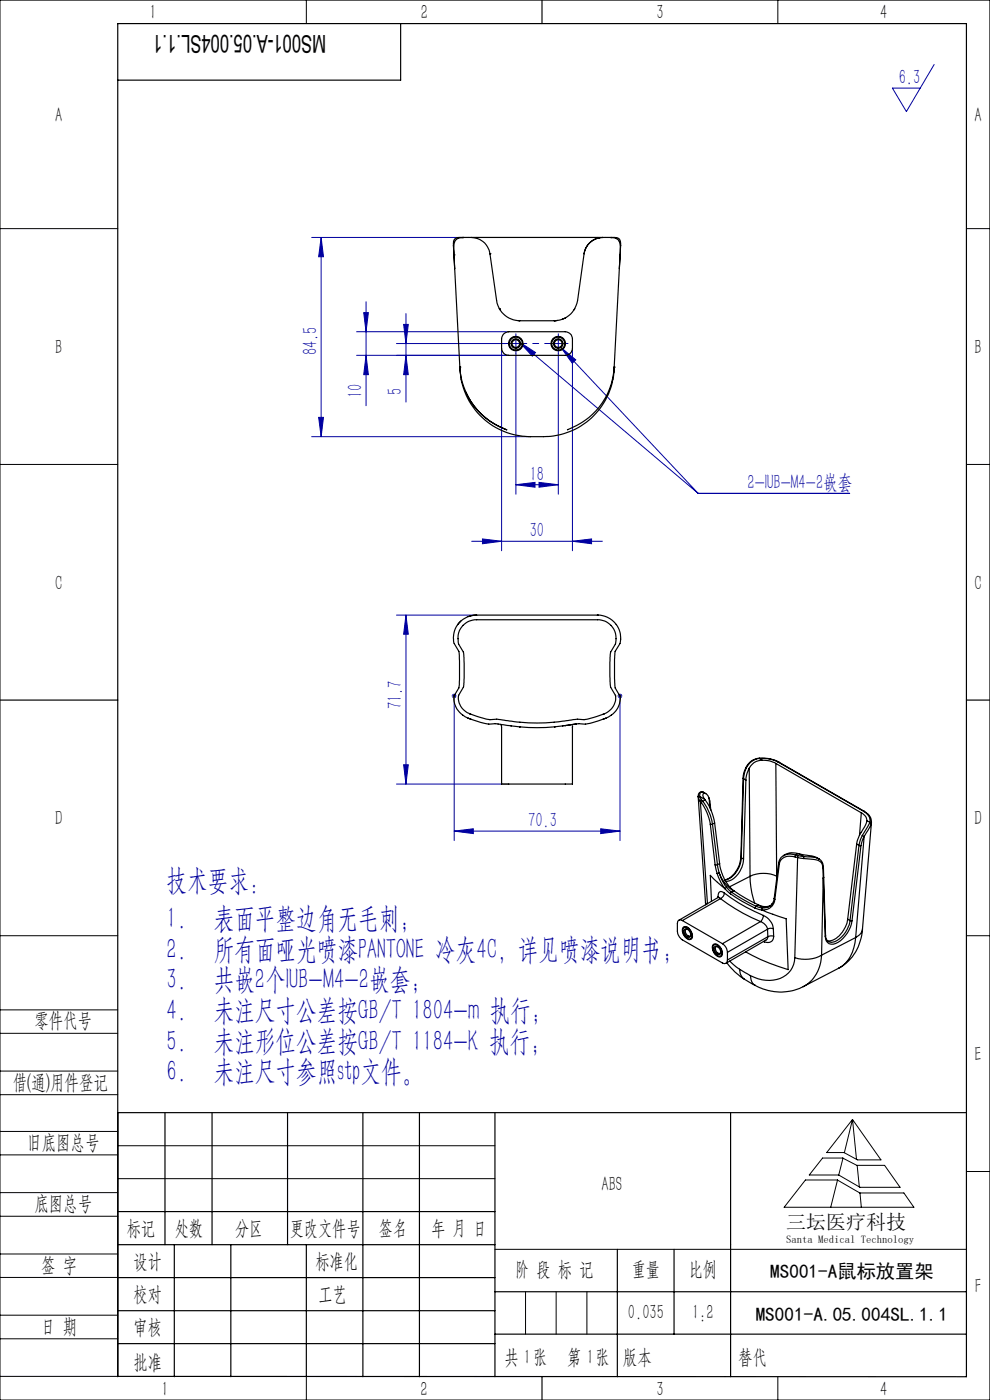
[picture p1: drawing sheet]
<svg xmlns="http://www.w3.org/2000/svg" width="210mm" height="297mm" viewBox="0 0 210 297" stroke-linecap="round" stroke-linejoin="round" font-family="sans-serif">
<g fill="none" stroke="#0000a0" stroke-width=".21">
<path d="M198.2 13.7l-5.9 10-3-5h5.9M66.1 50.4h32.1M68.1 50.4v42.2M68.1 50.4l.5 4.1h-1zM75.6 75.4h32.3M75.6 70.4h32.3M77.2 66.3h.9l-.5 4.1zM77.6 64v22.1M77.6 75.4l.5 4.1h-.9zM84.1 72.9h23.3M85.6 68.8h1l-.5 4.1zM86.1 66.5v18.8"/>
<path d="M86.1 75.4l.5 4.1h-1zM106.4 73.9v42.9M108.2 72.9h2.5M109.4 75v29.8M109.4 71.6v2.6M110.1 72.5l38 32.2M110.1 72.5l3.5 2.3-.7 .8zM117.2 72.9h2.5M118.4 75v29.8M118.4 71.6v2.6M119 73.7l29.1 31M119 73.7l3.1 2.6-.7 .7z"/>
<path d="M121.4 73.9v42.9M66.1 92.6h46.4M67.6 88.5h1l-.5 4.1zM100 114.8h27.8M102.3 114.3l4.1 .5-4.1 .6zM109.4 102.8l4.1-.5v1.1zM109.4 102.8h9M114.3 102.3l4.1 .5-4.1 .6zM121.4 114.8l4.1-.5v1.1zM148.1 104.7h32.1M84.1 130.5h17M86.1 130.5v35.8"/>
<path d="M86.1 130.5l.5 4h-1zM95.8 147.6h1M96 147.3l.7 .7M96.3 147.1v31.2M96.7 147.3l-.7 .7M131 147.6h1M131.2 147.3l.7 .7M131.5 147.1v31.2M131.9 147.3l-.7 .7M84.1 166.3h23.8M85.6 162.2h1l-.5 4.1zM96.3 176.3l4.1-.5v1z"/>
<path d="M96.3 176.3h35.2M127.4 175.8l4.1 .5-4.1 .5z"/>
</g>
<path d="M108.2 72.9h-.8M109.4 71.6v-.8M109.4 74.1v.8M117.2 72.9h-.8M118.4 71.6v-.8M118.4 74.1v.8M119.7 72.9h.8" fill="none" stroke="#0000a0" stroke-width=".21" stroke-dasharray="30.5 1.3 1.3 1.3"/>
<path d="M110.7 72.9h5.9" fill="none" stroke="#0000a0" stroke-width=".21" stroke-dasharray="30.5 1.3 1.3 1.3" stroke-dashoffset="29.4"/>
<g fill="none" stroke="#000" stroke-width=".21">
<path d="M0 0h210v297h-210zM65 0v5M165 0v5M0 48.5h25M205 48.5h5M0 98.5h25M205 98.5h5M0 198.5h25M205 198.5h5M0 214.2h25M0 219.2h25M0 232.2h25"/>
<path d="M0 227.2h25M25 236v56h-25M180.8 237.5l6.1 8.6h-5l-2.9-1.6h-3.6zM180.8 237.5l-1.7 7M180.8 237.5l.9 8.5M0 245h25M0 240h25M0 258h25M0 253h25M25 243.1h80M25 250h80M170.9 250.3h6.7l4.8 2.8h9.3l2.2 3h-27.6z"/>
<path d="M174.5 245.7h4.3l3 1.5h5.8l3.3 4.7h-8.5l-4.5-2.6h-6.2zM177.7 250.3l-1.5 5.8M178.8 245.7l-.9 3.6M181.8 247.2l.5 4.6M182.4 253.1l.3 3M205 248.5h5M0 271h25M0 266h25M0 279h25M105 265h100M111.5 274v9M118 274v9"/>
<path d="M124.5 274v9M0 284h25M65 292.1v4.9M153.7 292h.1M165 292v5"/>
</g>
<g fill="none" stroke="#000" stroke-width=".25">
<path d="M25 5v287.1M25 5h180v287.1l-180-.1M85 5v12h-60M115 0v5M0 148.5h25M205 148.5h5M25 236h180M35 236v28.1M45 236v28.1M61 236v28.1M77 236v56.1M89 236v56.1"/>
<path d="M105 236v56.1M155 236v56.1M25 257h80M25 264.1h80M25 271h80M25 278.1h80M37 264.1v28M49 264.1v28M65 264.1v28M105 274h100M131 265v27.1M143 265v18"/>
<path d="M25 285h80M105 283h100M115 292v5"/>
</g>
<g fill="#0000a0">
<path d="M110.1 72.5l3.5 2.3-.7 .8zM119 73.7l3.1 2.6-.7 .7z"/>
<path d="M96.3 176.3l4.1-.5v1zM127.4 175.8l4.1 .5-4.1 .5z"/>
<path d="M102.3 114.3l4.1 .5-4.1 .6zM121.4 114.8l4.1-.5v1.1zM109.4 102.8l4.1-.5v1.1zM114.3 102.3l4.1 .5-4.1 .6z"/>
<path d="M77.6 75.4l.5 4.1h-.9zM77.2 66.3h.9l-.5 4.1zM85.6 162.2h1l-.5 4.1zM86.1 130.5l.5 4h-1z"/>
<path d="M85.6 68.8h1l-.5 4.1zM86.1 75.4l.5 4.1h-1zM68.1 50.4l.5 4.1h-1zM67.6 88.5h1l-.5 4.1z"/>
</g>
<g fill="none" stroke="#000" stroke-width=".25">
<path d="M96.3 54.1h.1M96.3 54.1l1.2 23.8M98.2 50.4h-.2M98.2 50.4h-.9a1.25 1.25 0 0 0-1.1 1.7l.2 4.9M100 50.4h27.8M103.9 53.9a4 4 0 0 0-4.5-3.5h-1.1a1.84 1.84 0 0 0-2.1 2.2l.1 1.5M103.9 53.8h.1M103.9 53.8l1.4 9.9 .6 1.8M123.9 53.8l-1.4 9.9a5.1 5.1 0 0 1-3.2 4M127.2 50.4a4 4 0 0 0-3.3 3.4M127.8 50.4h.6a4.1 4.1 0 0 1 2.8 .5l.4 1.1v2.1M127.8 50.4h.1"/>
<path d="M127.9 50.4h-.7M129.6 50.4h.9M129.6 50.4h.2M130.5 50.4a1.17 1.17 0 0 1 1.2 1.6M131.5 54.1h.1M131.6 54.1l-1.3 23.8M131.6 52v2.1M97.5 77.9a15 15 0 0 0 10 13.3 14.9 14.9 0 0 1-8.7-8.1M97.5 77.9a15 15 0 0 0 15 14.7h2.8a15 15 0 0 0 15-14.7M97.5 77.9h.1M97.5 77.9l.1 .4M105.9 65.5h.1"/>
<path d="M105.9 65.5a5 5 0 0 0 4.4 2.5M105.9 65.5l.1 .2M106.9 70.8l1-.4h12a1.57 1.57 0 0 1 1.5 1.5v2a1.51 1.51 0 0 1-1.5 1.5h-12a1.51 1.51 0 0 1-1.5-1.5v-2.3zM109.9 68h7.7M117.9 68h-.3M118.3 68h-.8M120 67.4l-1.3 .5-1 .1M121.9 65.5l-.1 .2M130.3 77.9a14.9 14.9 0 0 1-9.9 13.3l.1-.1M130.3 77.9h.1M130.3 77.9l-.1 1.1M97.1 132.5a4.8 4.8 0 0 0-.8 4l1.1 1.8 .1 1.9-.1 5.7-1.1 1.7"/>
<path d="M97.8 131.8l-.7 .7M98.2 132.7a3.8 3.8 0 0 1 2.9-1.2h25.7a4 4 0 0 1 3.7 5.2l-1 1.7-.1 2.1 .1 5.2 1 1.8a3.7 3.7 0 0 1-3.1 4.2l-3 .9h-2.7a41.4 41.4 0 0 1-13.2 .4l-3-.4-1.6 .1a16 16 0 0 1-5.3-1.9 3.4 3.4 0 0 1-1.3-3.3l1-1.7a38.5 38.5 0 0 0 0-7.5l-1.1-1.9a4.3 4.3 0 0 1 1-3.7zM101.1 130.5a5.1 5.1 0 0 0-4 2M101.1 130.5l-1.8 .3M101.1 130.5h25.6M126.7 130.5a5 5 0 0 1 4 2M126.7 130.5h.1M130.7 132.5a4.7 4.7 0 0 1 1 3.1M131.7 135.6l-.2 .9-1 1.8-.1 1.6 .1 5.9 .8 1.6a3.5 3.5 0 0 1-.9 3.7l-1.3 1-1.1 .5M96.3 147.6a4.5 4.5 0 0 0 3.6 5l2 .6 1.8 .4M103.6 153.6l1.6-.1 3.2 .5M106.2 153.7l.2 .6v12h15v-12.1"/>
<path d="M108.4 154l1.8 .2M108.4 154h.1M110.2 154.2h.1M110.2 154.2a39 39 0 0 0 7.4 0M117.6 154.2h.1M119.4 154l-1.8 .2M119.4 154h.1M119.9 153.9l-.5 .1M121.5 154l-.1 .3M122.2 153.6l-2.3 .3M124.2 153.6l-1.5-.1-2.8 .4M128 152.5l-2.3 .8-1.5 .3"/>
<path d="M148.1 169l1.5 22.4M148.1 168.9v.1M148.1 169l.1 .3M148.2 169.3l.4 .7M148.4 169l.4 .7M148.4 169l-.2 .3M148.4 169l1.1 .6M148.6 170l.2 .3M148.6 170l1.5 21.7M148.8 170.3a10.3 10.3 0 0 1 1.9 4.6M148.8 169.7l-.2 .3M148.8 169.7l.2 .3"/>
<path d="M149 170l-.2 .3M149 170l.8 1.1a11.1 11.1 0 0 1 1.3 3.7M149.3 168.1a.77 .77 0 0 0-.9 0 .77 .77 0 0 0-.3 .8M149.3 168.1a.62 .62 0 0 0-.8 .1 .62 .62 0 0 0-.1 .8M149.3 168.1l.4 .3M149.5 169.6l.1 .1M149.6 169.7a12 12 0 0 1 2 4.9M149.6 169.7l-.6 .3M150.4 169.3l-.3-.6a.5 .5 0 0 0-.7-.4 .5 .5 0 0 0-.2 .8l.3 .5M150.4 169.3l.4 2.5M150.4 169.3l.2 2M150.7 174.9l1 8.6"/>
<path d="M151.1 174.8l-.4 .1M151.1 174.8l1.1 8.6M151.6 174.6l-.5 .2M151.6 174.6l1 8.6M157.6 165.1l.1 .1M157.6 165.1l-.4 16.8M157.7 165.2l.5 .3M157.7 165.2l-.5 16.8M158.2 162.9l-.4 1.1-.2 1.1M158.2 165.5l-.5 16.7M158.3 163l-.4 1-.2 1.2M158.9 163l-.4 1-.3 1.5"/>
<path d="M158.9 163l.2 22.9M161 160.9h2.1l2.1 .8M161 160.9a3.3 3.3 0 0 0-2.8 2.1h.1M161 160.9l2.3 .1 1.8 .7M161 160.9a3.6 3.6 0 0 0-2.7 2.1M161 160.9l.7 .4M161.7 161.3a5.1 5.1 0 0 1 2.9 .7M161.7 161.3h-.3a2.94 2.94 0 0 0-2.5 1.7M164.6 162l18.1 10.4M164.6 162l.1 23.9M165.1 161.7h.1M165.1 161.7l18.1 10.4"/>
<path d="M165.2 161.7l18.1 10.4M181.7 179.1l.5 .2M181.7 179.1l-1.9 15.9M182.2 179.3l.4 .1M182.2 179.3l-1.9 16M182.6 179.4l-1.9 15.9M182.7 172.4a1.87 1.87 0 0 1 1.2 1.7M182.7 172.4l-.4 4.8M182.9 177.2l-.7 2.1M182.9 177.2l.4 .2M183.2 172.1l.5 .4a1.99 1.99 0 0 1 .8 1.9M183.2 172.1h.1"/>
<path d="M183.3 177.4l-.7 2M183.3 177.4l-1.8 21.5M183.3 172.1l1 .8a2.02 2.02 0 0 1 .6 1.5M183.9 174.1l-.3 1-1.2 2-.7 2M183.9 174.1l.6 .3M184.5 174.4l-1.6 2.8M184.5 174.4l.3 .3M184.8 174.7l-1.5 2.7M184.9 174.4l-1.9 22.7M184.9 174.4l-.1 .3M144.7 195.3a.65 .65 0 0 0-.7-.1 .65 .65 0 0 0-.3 .7v1.7a2.49 2.49 0 0 0 1 1.8l8.5 4.9a.65 .65 0 0 0 .8 .1 .65 .65 0 0 0 .3-.7M144.7 195.3l8.5 4.9"/>
<path d="M144.9 196.7a1.29 1.29 0 0 1 1.8 1.1 .96 .96 0 0 1-.5 1.6 1.97 1.97 0 0 1-1.3-2.7zM145 196.8a1.06 1.06 0 0 1 1.5 .8 .97 .97 0 0 1-.3 1.6 1.88 1.88 0 0 1-1.2-2.4zM145.2 197.1a1.08 1.08 0 0 1 1.1 .6 1.08 1.08 0 0 1-.1 1.2 1.27 1.27 0 0 1-1-1.8zM145.9 197.2a.43 .43 0 0 0-.5 .1 .43 .43 0 0 0 0 .6 .71 .71 0 0 0 1.1 .6v-.2M149.6 191.4l.2 .5M149.6 191.4l.1 .5M151.7 183.5l.4 1.8M152.1 185.3l.9 2.1 .8 1.2M152.2 183.4l-.5 .1M152.2 183.4l.3 1.8M152.3 190.4l.5 .2M152.3 190.4l-8.3 4.8"/>
<path d="M152.3 190.2v.2M152.3 190.2l.1 .2M152.5 190.3l-.2 .1M152.5 185.2a7.8 7.8 0 0 0 3.1 3.8M152.5 185.2l.7 1.6 .9 1.4M152.5 185.2l-.4 .1M152.6 183.2a9.2 9.2 0 0 0 3.1 5.8M152.6 183.2l-.4 .2M152.8 190.6a38.7 38.7 0 0 0 8.5 4.9M152.8 190.6l-8.1 4.7M153.6 189.4a.77 .77 0 0 0-1-.2 .77 .77 0 0 0-.3 1M153.6 189.4a34.8 34.8 0 0 0 8.3 4.8"/>
<path d="M153.6 189.4a1.3 1.3 0 0 1-.8 1.2M153.8 188.6l-3.1-2.9 .2 5.5M153.8 188.6l1.1 1M154.1 188.2l1.1 1.1M154.1 188.2l-.3 .4M154.9 189.6l2.5 1.6 2.8 1.4M155.2 189.3l-.3 .3M155.2 189.3l2.4 1.5 2.8 1.5M155.6 189l-.4 .3M155.7 189l2.4 1.5 2.7 1.4M155.7 189h-.1M157.2 181.9a5.1 5.1 0 0 1-3.5 4.8"/>
<path d="M157.2 181.9v.1M157.2 182a5.1 5.1 0 0 1-3.4 4.7M157.2 182l.5 .2M157.7 182.2a5.5 5.5 0 0 1-3 4.7l-.7 .1M159.1 185.9a17.3 17.3 0 0 0 1 5.7M159.1 185.9l-4.3 2.2M160.2 192.6l1.4 .4M160.4 192.3l1.3 .3M160.4 192.3l-.2 .3M160.8 192a2.36 2.36 0 0 0 2.5 .2M160.8 192l-.4 .3M160.8 191.9a3.2 3.2 0 0 0 2.6 .3"/>
<path d="M160.8 191.9v.1M161.3 195.5l1.1 .8 .4 .8M161.3 195.5l-8.1 4.7M161.6 193l5.2 1.9 .4 10.8a44 44 0 0 1-9-3.8M161.7 192.6l-.1 .4M161.9 194.2a3.6 3.6 0 0 1 2.1 2.8M161.9 194.2l-.2 .7-.4 .6M162 199.7l.1 .1M162.1 199.7v.1M162.8 197.1l-8.5 4.9M162.8 197.1l.1 1.6M162.9 198.7l-.2 .6-8.7 5.1"/>
<path d="M162.9 198.7l-8.6 5M163.3 192.2l-.8 .3-.8 .1M163.3 192.2h.1M163.8 191.7l-.5 .5M163.8 191.8l.1 .3M163.9 192.1l-1 .8-1.3 .1M164 197a1.28 1.28 0 0 0-1.2 .1M164 197l.1 1.6M164.1 198.6a1.3 1.3 0 0 1-2 1.2M164.1 198.6l-.6-.1-.6 .2M164.2 190.6l-.4 1.2M164.2 190.6l.2 .2"/>
<path d="M164.4 190.8l-.1 .5-.4 .8M164.7 185.9a6.8 6.8 0 0 0-5.6 0M164.7 185.9v.4M165.2 183.1l.1 .2M165.2 183.1l-1 7.5M165.3 183.3l-.9 7.5M166.3 181.5l-.6 .4-.5 1.2M168.7 181.8a2.57 2.57 0 0 0-3.3 1l-.1 .5M168.7 181.8l.5 .1M168.8 181.4l-.1 .4M168.8 181.4a3.3 3.3 0 0 0-2.5 .1M168.8 181.4l.5 .1"/>
<path d="M169.2 181.9l1.3 .2M169.2 181.9l-.6 21.3M169.3 181.5l-.1 .4M169.3 181.5l1.2 .2M169.3 181.1a3.4 3.4 0 0 0-3.1 .4h.1M169.3 181.1l-.5 .3M169.3 181.1h.2M169.5 181.1l3 .5 1.2 .6M169.5 181.1l1 .6M170.5 182.1l.9 .1a3.4 3.4 0 0 1 3 1.1l.2 .8M170.5 181.7v.4M170.5 181.7l2.3 .2 .9 .3"/>
<path d="M173.7 182.2l.2 .1a1.88 1.88 0 0 1 .8 1.6M174.6 184.1v2.2M174.6 186.3l-.3 16.3M174.6 186.3l.4 12.3M174.7 183.9l-.1 .2M174.7 183.9l.4 14.6M174.7 186.1l-.1 .2M175.1 198.5l-.1 .1M179.8 195a5.5 5.5 0 0 1-3.7 4.6h-.6M179.8 195l.5 .3M180.3 195.3l-.1 .8a5.6 5.6 0 0 1-3.8 3.8 1.26 1.26 0 0 1-1.3-1.4M180.3 195.3h.4"/>
<path d="M180.7 195.3a6.2 6.2 0 0 1-4 5 1.49 1.49 0 0 1-1.7-1.7M181.5 198.9a7.6 7.6 0 0 1-3.2 6.3l-.4 .2M181.5 198.9l-7.2 3.7M183 197.1a9.9 9.9 0 0 1-5.1 8.3M183 197.1l-.1 .2a2.3 2.3 0 0 1-1.4 1.6M151.3 200.4a1.31 1.31 0 0 1 1.8 1 .99 .99 0 0 1-.5 1.6 2.02 2.02 0 0 1-1.3-2.6zM151.4 200.5a1.29 1.29 0 0 1 1.7 1.2 .74 .74 0 0 1-.2 1.1 .74 .74 0 0 1-1.1-.3 1.69 1.69 0 0 1-.4-2zM151.6 200.8a1.06 1.06 0 0 1 1.1 .5 1.06 1.06 0 0 1-.1 1.2 1.23 1.23 0 0 1-1-1.7zM152.3 200.9a.41 .41 0 0 0-.6 .1 .41 .41 0 0 0 .1 .5 .62 .62 0 0 0 .4 .7 .62 .62 0 0 0 .7-.2M153.2 200.2a2.33 2.33 0 0 1 1.1 1.8M154.2 204.3l1.7 1.9 2 1.5M154.3 202v1.7"/>
<path d="M154.8 203.9l2.1 1.7M156.9 205.6l2.3 1.4M156.9 205.6l.3 1.3 .7 .8M159.2 207l.3 1.2 .4 .6 .3 .3-2.3-1.4M160.2 209.1a11 11 0 0 0 10.2 .2M168.6 203.2a5.2 5.2 0 0 1-6.1 4.8 8.5 8.5 0 0 1-3.3-1M174.3 202.6a7.1 7.1 0 0 1-5.7 .6M174.3 202.6a7.4 7.4 0 0 1-3.9 6.7M177.9 205.4l-7.5 3.9"/>
<circle cx="109.4" cy="72.9" r=".8"/>
<circle cx="109.4" cy="72.9" r="1.53"/>
<circle cx="109.4" cy="72.9" r="1"/>
<circle cx="109.4" cy="72.9" r="1.37"/>
<circle cx="118.4" cy="72.9" r="1.53"/>
<circle cx="118.4" cy="72.9" r="1"/>
<circle cx="118.4" cy="72.9" r=".81"/>
<circle cx="118.4" cy="72.9" r="1.38"/>
</g>
<g font-size="6.3" fill="#0000a0">
<text x="35.3" y="188.8">技术要求：</text>
<text x="35.3" y="196.9">1.</text>
<text x="45.3" y="196.9">表面平整边角无毛刺；</text>
<text x="35.3" y="203.4">2.</text>
<text x="45.3" y="203.4">所有面哑光喷漆PANTONE 冷灰4C，详见喷漆说明书；</text>
<text x="35.3" y="209.9">3.</text>
<text x="45.3" y="209.9">共嵌2个IUB-M4-2嵌套；</text>
<text x="35.3" y="216.4">4.</text>
<text x="45.3" y="216.4">未注尺寸公差按GB/T 1804-m 执行；</text>
<text x="35.3" y="222.9">5.</text>
<text x="45.3" y="222.9">未注形位公差按GB/T 1184-K 执行；</text>
<text x="35.3" y="229.4">6.</text>
<text x="45.3" y="229.4">未注尺寸参照stp文件。</text>
</g>
<text font-size="5.2" x="69.2" y="7.3" transform="rotate(-180 69.2 7.3)">MS001-A.05.004SL.1.1</text>
<g font-size="4.4" fill="#010000">
<text x="31.7" y="4.1">1</text>
<text x="89.2" y="4.1">2</text>
<text x="139.2" y="4.1">3</text>
<text x="186.7" y="4.1">4</text>
<text x="156.6" y="289.5">替代</text>
</g>
<g font-size="4.4" fill="#0000a0">
<text x="190.6" y="17.8">6.3</text>
<text x="67.3" y="75.4" transform="rotate(-90 67.3 75.4)">84.5</text>
<text x="85.3" y="83.8" transform="rotate(-90 85.3 83.8)">5</text>
<text x="76.8" y="84.5" transform="rotate(-90 76.8 84.5)">10</text>
<text x="112.4" y="102">18</text>
<text x="158.6" y="103.7">2-IUB-M4-2嵌套</text>
<text x="112.4" y="114">30</text>
<text x="85.3" y="150.5" transform="rotate(-90 85.3 150.5)">71.7</text>
<text x="112" y="175.4">70.3</text>
</g>
<g font-size="4.4">
<text x="11.7" y="25.9">A</text>
<text x="206.7" y="25.9">A</text>
<text x="11.7" y="75.1">B</text>
<text x="206.7" y="75.1">B</text>
<text x="11.7" y="125.1">C</text>
<text x="206.7" y="125.1">C</text>
<text x="11.7" y="175.1">D</text>
<text x="206.7" y="175.1">D</text>
<text x="7.3" y="217.9">零件代号</text>
<text x="206.7" y="225.1">E</text>
<text x="2.7" y="231">借(通)用件登记</text>
<text x="5.8" y="243.7">旧底图总号</text>
<text x="7.3" y="256.8">底图总号</text>
<text x="127.6" y="252.6">ABS</text>
<text x="26.9" y="261.9">标记</text>
<text x="37.1" y="261.9">处数</text>
<text x="49.9" y="261.9">分区</text>
<text x="61.5" y="261.9">更改文件号</text>
<text x="80.4" y="261.9">签名</text>
<text x="91.5" y="261.9">年 月 日</text>
<text x="8.7" y="269.8">签 字</text>
<text x="28.3" y="268.9">设计</text>
<text x="66.9" y="268.9">标准化</text>
<text x="109.3" y="270.8">阶 段 标 记</text>
<text x="134" y="270.8">重量</text>
<text x="146.1" y="270.8">比例</text>
<text x="206.8" y="274.4">F</text>
<text x="28.3" y="276">校对</text>
<text x="67.6" y="276">工艺</text>
<text x="133.2" y="279.8">0.035</text>
<text x="146.8" y="279.8">1:2</text>
<text x="8.7" y="282.9">日 期</text>
<text x="28.3" y="283">审核</text>
<text x="28.3" y="290.4">批准</text>
<text x="107" y="289.5">共 张</text>
<text x="111.1" y="289.5">1</text>
<text x="120.3" y="289.5">第 张</text>
<text x="124.5" y="289.5">1</text>
<text x="132.1" y="289.5">版本</text>
<text x="34.2" y="296.1">1</text>
<text x="89.2" y="296.2">2</text>
<text x="139.2" y="296.2">3</text>
<text x="186.7" y="296.2">4</text>
</g>
<text font-size="4.2" x="166.8" y="260.7">三坛医疗科技</text>
<g font-size="4.1">
<text x="163.4" y="271.1">MS001-A鼠标放置架</text>
<text x="160.3" y="280.2">MS001-A.05.004SL.1.1</text>
</g>
<text font-size="2.3" x="166.8" y="263.6">Santa Medical Technology</text>
</svg>
